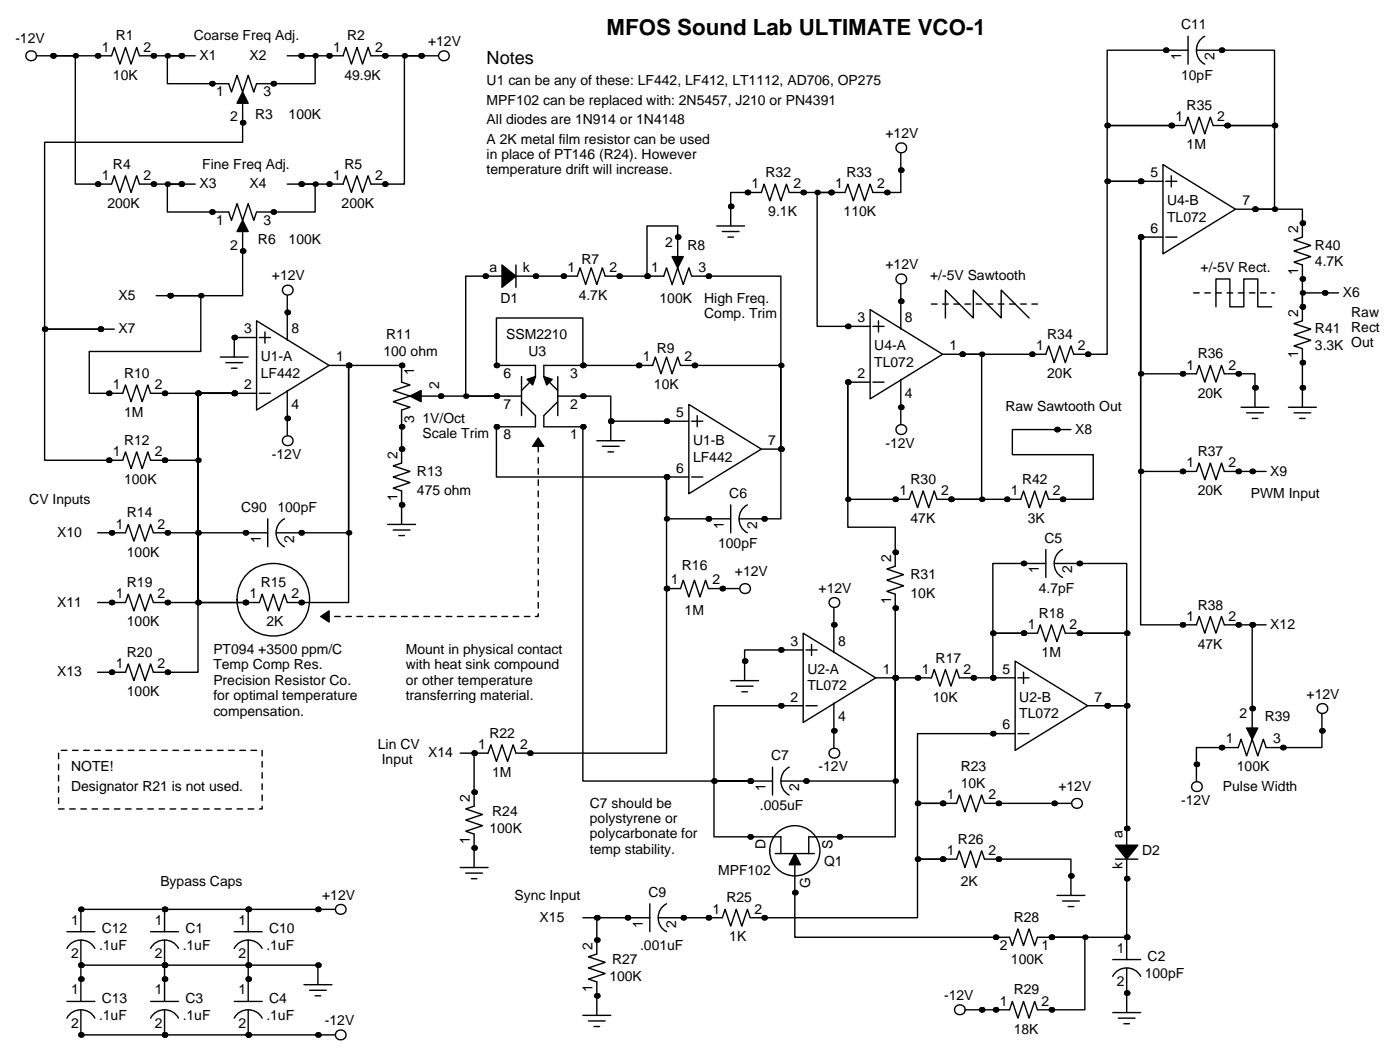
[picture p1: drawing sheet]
<svg xmlns="http://www.w3.org/2000/svg" width="255mm" height="193mm" viewBox="0 0 255 193" stroke-linecap="round" stroke-linejoin="round" font-family="sans-serif">
<g fill="none" stroke="#000" stroke-width=".25">
<path d="M17.8 10.2h-8.1h4v23.3h4.1M27.9 10.2h5.1h-2.5v5h8.1M59.9 10.2h-5h2.5v5h-7.6M70.1 10.2h6.6h-3v23.3h-3.6M212.3 9.1h-10.6v13.8h11.7h-11.7v10.1h6.1h-6.1v31.5h-3.6M222.5 9.1h9.7v13.8h-8.7h8.7v15.2h-3.6h8.6v2.5M27.9 33.5h5.1h-2.5v5.1h11.2l.5 1.5 1-3 1 3 1-3 1 3 .5-1.5h10.7v-5.1h-2.5h5M44.2 22.4v3.5h-36.1v34h10.2h-10.2v23.9h11.7M136.1 35.1h-3v2.5M146.3 35.1h5.1h-2.6v24.3h5.6M164.1 31v4.1h-2.6M44.2 42.2v11.6h-13.2h5.6v10.2h-20.3v7.6h3.5"/>
<path d="M46.7 58.4l13.2 8.1-13.2 8.2zM52.3 56.9v5.1M91.4 50.3h-6.6v21.8h5.6M94 48.3v4M123.4 43.2v-2.1h-5.5v9.2h-7.7l-.5-1.5-1 3-1-3-1 3-1-3-.5 1.5h-11.2M129 50.3h13.2v31.5M172.2 57.9v-5.1l5.1 5.1v-5.1l5.1 5.1v-5.1l5.1 5.1M207.8 43.2v24.9h7.6M207.8 43.2v42.7h7.6M207.8 43.2v70.6h7.6M221.5 55.9v-5.1h2.5v5.1h2.6v-5.1h2.5v5.1h2.5M237.2 50.8v5.1v-2.6h4.1"/>
<path d="M30 71.6h16.7M40.1 65h5.1M41.1 66h3.1M42.2 67.1h1M42.7 71.6h-6.6v12.2h-6.1M42.7 71.6h-6.6v25.4h-5.6M42.7 71.6h-6.6v38.1h-5.6M42.7 71.6h-6.6v50.8h-5.6M42.7 71.6h-6.6v38.1h8.6h-8.6v-12.7h8.6M46.7 61.5h-4v3.5M47.2 71.6h2.1M47.2 61.5h2.1"/>
<path d="M48.3 60.5v2M52.3 71.1v5.1M59.9 66.5h13.3M73.2 77.7v4.1M80.3 72.1h14.7M95 73.2l2.5 2.5v2h-7.1v9.2h31M95 68.6v7.1M101.6 72.1h9.7v4.6M101.6 71.1l-2.5-2.5v-2.1h19.8l.5-1.5 1 3.1 1-3.1 1 3.1 1-3.1 .6 1.5h18.2v15.3M101.6 73.2l-2.5 2.5v2h7.1v64.5h30.5M101.6 68.6v7.1M106.2 66.5v-8.6h-15.8v8.6h7.1v2.1l-2.5 2.5"/>
<path d="M111.3 76.7h10.1M111.3 76.7v3.6M188 64.5h-12.7h3.5v26.4h-5.6h10.2M192.5 78.2h-8.1v4.6h14.7v8.1h-5.6M225.6 68.1h3v2.5M237.2 66v4.6M54.9 97h8.6v-30.5v43.2h-8.6M70.6 95.5h5.1M71.6 96.5h3.1M72.6 97.5h1.1M73.2 91.9v3.6M108.7 80.3h5.1"/>
<path d="M109.7 81.3h3.1M110.7 82.3h1.1M121.4 86.9v7.6h7.6M121.4 86.9v20.3M142.2 81.8v12.7h-3M163.1 90.9h-8.7v-21.3v26.4h8.7v4.6M225.6 85.9h2.5M121.4 107.2v30h-24.9M121.4 107.2h2.6l.5-1.5 1 3 1-3 1 3 1-3 .5 1.5h2.6M142.2 118.4h-6.6v5.6M163.1 110.7v12.7M186.4 102.6h-5.6v12.7h5.6h-5.6v8.1h-6l-.6-1.5-1 3.1-1-3.1-1 3.1-1-3.1-.5 1.5h-6.6"/>
<path d="M196.6 102.6h8.6v12.7h-8.6h8.6v13.2h-3.5h3.5v25.4M225.6 113.8h2.5v15.2M86.4 137.2v9.6l-1.6 .5 3.1 1-3.1 1.1 3.1 1-3.1 1 1.6 .5v6.1M133.1 124h5.1M134.1 125h3.1M135.1 126h1M142.2 128.5h-12.2v13.7h6.7M163.1 123.4v18.8h-16.3M163.1 123.4v29h-10.2M180.8 133.6h-13.7v12.7h4.6M222.5 136.1h-4.6v3.1M240.8 133.1v3h-7.1"/>
<path d="M83.8 158h5.1M84.8 159h3.1M136.7 142.2h-6.7v10.2h6.7M171.7 146.3h-4.6v10.2h4.6M171.7 156.5h2.5l.6-1.6 1 3.1 1-3.1 1 3.1 1-3.1 .5 1.6h15.8v6.6M171.7 156.5h-4.6v10.6h-27.9M171.7 146.3h2.5l.6-1.5 1 3 1-3 1 3 1-3 .5 1.5h12.7M203.2 156.5h4.1M205.2 156.5v14.2h-16.2l-.5 1.5-1-3-1.1 3-1-3-1 3-.5-1.5h-39.1v-8.1M14.7 165.6h43.2M30 175.8v2.5M45.2 175.8v2.5"/>
<path d="M57.9 175.8h-43.2v2.5M85.9 160h1M114.3 167.1h-5.6v4.1M124.5 167.1h4.5M191.5 170.7h6.1v13.2h-8.6l-.5-1.5-1 3-1.1-3-1 3-1-3-.5 1.5h-5.1M192.5 163.1h5.1M193.5 164.1h3.1M194.6 165.1h1M14.7 188.5h43.2M106.2 184.9h5.1M107.2 185.9h3M108.2 186.9h1"/>
<path d="M108.7 181.4v3.5M202.7 184.4h5.1M203.7 185.4h3.1M204.7 186.4h1M205.2 180.8v3.6"/>
<circle cx="49.8" cy="109.2" r="6.6"/>
</g>
<g fill="#000">
<circle cx="9.7" cy="10.2" r=".51"/>
<circle cx="13.7" cy="10.2" r=".51"/>
<circle cx="17.8" cy="10.2" r=".51"/>
<circle cx="27.9" cy="10.2" r=".51"/>
<circle cx="30.5" cy="10.2" r=".51"/>
<circle cx="33" cy="10.2" r=".51"/>
<circle cx="38.6" cy="15.2" r=".51"/>
<circle cx="49.8" cy="15.2" r=".51"/>
<circle cx="54.9" cy="10.2" r=".51"/>
<circle cx="57.4" cy="10.2" r=".51"/>
<circle cx="59.9" cy="10.2" r=".51"/>
<circle cx="70.1" cy="10.2" r=".51"/>
<circle cx="73.7" cy="10.2" r=".51"/>
<circle cx="76.7" cy="10.2" r=".51"/>
<circle cx="212.3" cy="9.1" r=".51"/>
<circle cx="222.5" cy="9.1" r=".51"/>
<circle cx="17.8" cy="33.5" r=".51"/>
<circle cx="27.9" cy="33.5" r=".51"/>
<circle cx="30.5" cy="33.5" r=".51"/>
<circle cx="33" cy="33.5" r=".51"/>
<circle cx="38.6" cy="38.6" r=".51"/>
<circle cx="44.2" cy="22.4" r=".51"/>
<circle cx="49.8" cy="38.6" r=".51"/>
<circle cx="54.9" cy="33.5" r=".51"/>
<circle cx="57.4" cy="33.5" r=".51"/>
<circle cx="59.9" cy="33.5" r=".51"/>
<circle cx="70.1" cy="33.5" r=".51"/>
<circle cx="133.1" cy="37.6" r=".51"/>
<circle cx="136.1" cy="35.1" r=".51"/>
<circle cx="146.3" cy="35.1" r=".51"/>
<circle cx="148.8" cy="35.1" r=".51"/>
<circle cx="151.4" cy="35.1" r=".51"/>
<circle cx="161.5" cy="35.1" r=".51"/>
<circle cx="164.1" cy="31" r=".51"/>
<circle cx="201.7" cy="22.9" r=".51"/>
<circle cx="201.7" cy="33" r=".51"/>
<circle cx="207.8" cy="33" r=".51"/>
<circle cx="213.4" cy="22.9" r=".51"/>
<circle cx="223.5" cy="22.9" r=".51"/>
<circle cx="228.6" cy="38.1" r=".51"/>
<circle cx="232.2" cy="38.1" r=".51"/>
<circle cx="232.2" cy="22.9" r=".51"/>
<circle cx="8.1" cy="59.9" r=".51"/>
<circle cx="18.3" cy="59.9" r=".51"/>
<circle cx="31" cy="53.8" r=".51"/>
<circle cx="36.6" cy="53.8" r=".51"/>
<circle cx="44.2" cy="45.7" r=".51"/>
<circle cx="52.3" cy="56.9" r=".51"/>
<circle cx="88.4" cy="50.3" r=".51"/>
<circle cx="97.5" cy="50.3" r=".51"/>
<circle cx="102.6" cy="50.3" r=".51"/>
<circle cx="112.8" cy="50.3" r=".51"/>
<circle cx="117.9" cy="50.3" r=".51"/>
<circle cx="123.4" cy="43.2" r=".51"/>
<circle cx="129" cy="50.3" r=".51"/>
<circle cx="154.4" cy="59.4" r=".51"/>
<circle cx="207.8" cy="43.2" r=".51"/>
<circle cx="237.2" cy="55.9" r=".51"/>
<circle cx="237.2" cy="50.8" r=".51"/>
<circle cx="237.2" cy="40.6" r=".51"/>
<circle cx="237.2" cy="53.3" r=".51"/>
<circle cx="241.3" cy="53.3" r=".51"/>
<circle cx="19.8" cy="71.6" r=".51"/>
<circle cx="30" cy="71.6" r=".51"/>
<circle cx="36.1" cy="71.6" r=".51"/>
<circle cx="42.7" cy="61.5" r=".51"/>
<circle cx="42.7" cy="71.6" r=".51"/>
<circle cx="52.3" cy="76.2" r=".51"/>
<circle cx="63.5" cy="66.5" r=".51"/>
<circle cx="73.2" cy="66.5" r=".51"/>
<circle cx="73.2" cy="77.7" r=".51"/>
<circle cx="80.3" cy="72.1" r=".51"/>
<circle cx="84.8" cy="72.1" r=".51"/>
<circle cx="90.4" cy="72.1" r=".51"/>
<circle cx="90.4" cy="77.7" r=".51"/>
<circle cx="90.4" cy="66.5" r=".51"/>
<circle cx="106.2" cy="72.1" r=".51"/>
<circle cx="106.2" cy="66.5" r=".51"/>
<circle cx="106.2" cy="77.7" r=".51"/>
<circle cx="111.3" cy="76.7" r=".51"/>
<circle cx="116.3" cy="66.5" r=".51"/>
<circle cx="121.4" cy="76.7" r=".51"/>
<circle cx="126.5" cy="66.5" r=".51"/>
<circle cx="142.2" cy="66.5" r=".51"/>
<circle cx="154.4" cy="69.6" r=".51"/>
<circle cx="175.3" cy="64.5" r=".51"/>
<circle cx="178.8" cy="64.5" r=".51"/>
<circle cx="188" cy="64.5" r=".51"/>
<circle cx="192.5" cy="78.2" r=".51"/>
<circle cx="198.1" cy="64.5" r=".51"/>
<circle cx="207.8" cy="68.1" r=".51"/>
<circle cx="215.4" cy="68.1" r=".51"/>
<circle cx="225.6" cy="68.1" r=".51"/>
<circle cx="228.6" cy="70.6" r=".51"/>
<circle cx="237.2" cy="66" r=".51"/>
<circle cx="237.2" cy="70.6" r=".51"/>
<circle cx="19.8" cy="83.8" r=".51"/>
<circle cx="30" cy="83.8" r=".51"/>
<circle cx="30.5" cy="97" r=".51"/>
<circle cx="36.1" cy="83.8" r=".51"/>
<circle cx="36.1" cy="97" r=".51"/>
<circle cx="44.7" cy="97" r=".51"/>
<circle cx="54.9" cy="97" r=".51"/>
<circle cx="63.5" cy="97" r=".51"/>
<circle cx="73.2" cy="81.8" r=".51"/>
<circle cx="73.2" cy="91.9" r=".51"/>
<circle cx="121.4" cy="86.9" r=".51"/>
<circle cx="121.4" cy="94.5" r=".51"/>
<circle cx="129" cy="94.5" r=".51"/>
<circle cx="139.2" cy="94.5" r=".51"/>
<circle cx="142.2" cy="81.8" r=".51"/>
<circle cx="154.4" cy="90.9" r=".51"/>
<circle cx="163.1" cy="90.9" r=".51"/>
<circle cx="173.2" cy="90.9" r=".51"/>
<circle cx="178.8" cy="90.9" r=".51"/>
<circle cx="183.4" cy="90.9" r=".51"/>
<circle cx="193.5" cy="90.9" r=".51"/>
<circle cx="207.8" cy="85.9" r=".51"/>
<circle cx="215.4" cy="85.9" r=".51"/>
<circle cx="225.6" cy="85.9" r=".51"/>
<circle cx="228.1" cy="85.9" r=".51"/>
<circle cx="30.5" cy="109.7" r=".51"/>
<circle cx="36.1" cy="109.7" r=".51"/>
<circle cx="44.7" cy="109.7" r=".51"/>
<circle cx="54.9" cy="109.7" r=".51"/>
<circle cx="121.4" cy="107.2" r=".51"/>
<circle cx="131.6" cy="107.2" r=".51"/>
<circle cx="142.2" cy="118.4" r=".51"/>
<circle cx="163.1" cy="110.7" r=".51"/>
<circle cx="163.1" cy="100.6" r=".51"/>
<circle cx="180.8" cy="115.3" r=".51"/>
<circle cx="186.4" cy="115.3" r=".51"/>
<circle cx="186.4" cy="102.6" r=".51"/>
<circle cx="196.6" cy="115.3" r=".51"/>
<circle cx="196.6" cy="102.6" r=".51"/>
<circle cx="205.2" cy="115.3" r=".51"/>
<circle cx="215.4" cy="113.8" r=".51"/>
<circle cx="225.6" cy="113.8" r=".51"/>
<circle cx="228.1" cy="113.8" r=".51"/>
<circle cx="30.5" cy="122.4" r=".51"/>
<circle cx="86.4" cy="137.2" r=".51"/>
<circle cx="96.5" cy="137.2" r=".51"/>
<circle cx="135.6" cy="120.4" r=".51"/>
<circle cx="142.2" cy="128.5" r=".51"/>
<circle cx="163.1" cy="123.4" r=".51"/>
<circle cx="167.1" cy="123.4" r=".51"/>
<circle cx="177.3" cy="123.4" r=".51"/>
<circle cx="180.8" cy="133.6" r=".51"/>
<circle cx="180.8" cy="123.4" r=".51"/>
<circle cx="201.7" cy="128.5" r=".51"/>
<circle cx="205.2" cy="128.5" r=".51"/>
<circle cx="217.9" cy="139.2" r=".51"/>
<circle cx="222.5" cy="136.1" r=".51"/>
<circle cx="228.1" cy="129" r=".51"/>
<circle cx="233.7" cy="136.1" r=".51"/>
<circle cx="240.8" cy="133.1" r=".51"/>
<circle cx="86.4" cy="144.3" r=".51"/>
<circle cx="86.4" cy="154.4" r=".51"/>
<circle cx="130" cy="142.2" r=".51"/>
<circle cx="136.7" cy="152.4" r=".51"/>
<circle cx="136.7" cy="142.2" r=".51"/>
<circle cx="146.8" cy="142.2" r=".51"/>
<circle cx="152.9" cy="152.4" r=".51"/>
<circle cx="163.1" cy="142.2" r=".51"/>
<circle cx="167.1" cy="156.5" r=".51"/>
<circle cx="167.1" cy="146.3" r=".51"/>
<circle cx="171.7" cy="146.3" r=".51"/>
<circle cx="171.7" cy="156.5" r=".51"/>
<circle cx="181.9" cy="146.3" r=".51"/>
<circle cx="181.9" cy="156.5" r=".51"/>
<circle cx="192" cy="146.3" r=".51"/>
<circle cx="195.1" cy="159.5" r=".51"/>
<circle cx="205.2" cy="150.9" r=".51"/>
<circle cx="14.7" cy="175.8" r=".51"/>
<circle cx="14.7" cy="178.3" r=".51"/>
<circle cx="14.7" cy="165.6" r=".51"/>
<circle cx="30" cy="175.8" r=".51"/>
<circle cx="30" cy="178.3" r=".51"/>
<circle cx="30" cy="165.6" r=".51"/>
<circle cx="45.2" cy="165.6" r=".51"/>
<circle cx="45.2" cy="175.8" r=".51"/>
<circle cx="45.2" cy="178.3" r=".51"/>
<circle cx="57.9" cy="175.8" r=".51"/>
<circle cx="57.9" cy="165.6" r=".51"/>
<circle cx="108.7" cy="167.1" r=".51"/>
<circle cx="108.7" cy="171.2" r=".51"/>
<circle cx="114.3" cy="167.1" r=".51"/>
<circle cx="124.5" cy="167.1" r=".51"/>
<circle cx="129" cy="167.1" r=".51"/>
<circle cx="139.2" cy="167.1" r=".51"/>
<circle cx="144.8" cy="162.6" r=".51"/>
<circle cx="181.4" cy="170.7" r=".51"/>
<circle cx="191.5" cy="170.7" r=".51"/>
<circle cx="197.6" cy="170.7" r=".51"/>
<circle cx="205.2" cy="170.7" r=".51"/>
<circle cx="205.2" cy="160" r=".51"/>
<circle cx="14.7" cy="188.5" r=".51"/>
<circle cx="30" cy="188.5" r=".51"/>
<circle cx="45.2" cy="188.5" r=".51"/>
<circle cx="57.9" cy="188.5" r=".51"/>
<circle cx="108.7" cy="181.4" r=".51"/>
<circle cx="174.8" cy="183.9" r="1.02"/>
<circle cx="178.8" cy="183.9" r=".51"/>
<circle cx="181.4" cy="183.9" r=".51"/>
<circle cx="191.5" cy="183.9" r=".51"/>
<circle cx="205.2" cy="180.8" r=".51"/>
</g>
<path d="M44.2 40.1l1 2.1h-2zM91.4 48.3l2.6 2-2.6 2zM96 69.1l1.5-.5-.5 1.5zM98 79.8l1.1 1.5h-2.1zM99.1 68.6l1.5 .5-1 1zM58.4 112.3l1.5-1v2zM203.2 153.9h4.1l-2.1 2.6z" fill="#000" stroke="#000" stroke-width=".25"/>
<path d="M169.7 55.4h19.8M217.4 53.3h14.8M58.9 112.3h39.1v-32M10.7 136.7h37.1v10.6h-37.1z" fill="none" stroke="#000" stroke-width=".25" stroke-dasharray="1"/>
<circle cx="174.8" cy="183.9" r=".76" fill="#fff"/>
<path d="M175.8 183.9h3" fill="none" stroke="#000" stroke-width=".25"/>
<g fill="#000">
<circle cx="52.3" cy="80.3" r="1.02"/>
<circle cx="178.8" cy="183.9" r=".51"/>
</g>
<circle cx="52.3" cy="80.3" r=".76" fill="#fff"/>
<path d="M52.3 76.2v3" fill="none" stroke="#000" stroke-width=".25"/>
<g fill="#000">
<circle cx="52.3" cy="76.2" r=".51"/>
<circle cx="135.6" cy="107.2" r="1.02"/>
</g>
<circle cx="135.6" cy="107.2" r=".76" fill="#fff"/>
<path d="M131.6 107.2h3M108.7 171.2v2.5l-1.5 .5 3 1.1-3 1 3 1-3 1 1.5 .5v2.6M114.3 167.1h4.1M118.4 164.6v5.1M119.9 167.1h4.6M121.4 164.6a2.88 2.88 0 0 0 0 5.1" fill="none" stroke="#000" stroke-width=".25"/>
<g fill="#000">
<circle cx="5.6" cy="10.2" r="1.02"/>
<circle cx="131.6" cy="107.2" r=".51"/>
<circle cx="108.7" cy="171.2" r=".51"/>
<circle cx="114.3" cy="167.1" r=".51"/>
<circle cx="124.5" cy="167.1" r=".51"/>
<circle cx="108.7" cy="181.4" r=".51"/>
</g>
<circle cx="5.6" cy="10.2" r=".76" fill="#fff"/>
<path d="M6.6 10.2h3.1" fill="none" stroke="#000" stroke-width=".25"/>
<g fill="#000">
<circle cx="9.7" cy="10.2" r=".51"/>
<circle cx="80.8" cy="10.2" r="1.02"/>
</g>
<circle cx="80.8" cy="10.2" r=".76" fill="#fff"/>
<g fill="none" stroke="#000" stroke-width=".25">
<path d="M33 10.2h2.6M52.3 10.2h2.6M76.7 10.2h3.1M17.8 33.5h2.5l.5-1.5 1 3.1 1.1-3.1 1 3.1 1-3.1 .5 1.5h2.5M33 33.5h2.6M52.3 33.5h2.6M59.9 33.5h2.6l.5-1.5 1 3.1 1-3.1 1 3.1 1.1-3.1 .5 1.5h2.5M18.3 59.9h2.5M28.4 53.8h2.6M121.4 76.7h4.1M125.5 73.7l13.2 8.1-13.2 8.1zM126 76.7h2"/>
<path d="M127 75.7v2M17.8 97h2.5M121.4 86.9h4.1M126 86.9h2M138.7 81.8h3.5M17.8 109.7h2.5M186.4 115.3h2.6l.5-1.5 1 3 1-3 1 3 1-3 .6 1.5h2.5M17.8 122.4h2.5M83.8 137.2h5.1l.5-1.6 1 3.1 1-3.1 1.1 3.1 1-3.1 .5 1.6h2.5"/>
</g>
<g fill="#000">
<circle cx="33" cy="10.2" r=".51"/>
<circle cx="54.9" cy="10.2" r=".51"/>
<circle cx="76.7" cy="10.2" r=".51"/>
<circle cx="17.8" cy="33.5" r=".51"/>
<circle cx="27.9" cy="33.5" r=".51"/>
<circle cx="33" cy="33.5" r=".51"/>
<circle cx="54.9" cy="33.5" r=".51"/>
<circle cx="59.9" cy="33.5" r=".51"/>
<circle cx="70.1" cy="33.5" r=".51"/>
<circle cx="18.3" cy="59.9" r=".51"/>
<circle cx="31" cy="53.8" r=".51"/>
<circle cx="121.4" cy="76.7" r=".51"/>
<circle cx="164.1" cy="78.2" r="1.02"/>
<circle cx="20.3" cy="97" r=".51"/>
<circle cx="121.4" cy="86.9" r=".51"/>
<circle cx="142.2" cy="81.8" r=".51"/>
<circle cx="20.3" cy="109.7" r=".51"/>
<circle cx="186.4" cy="115.3" r=".51"/>
<circle cx="196.6" cy="115.3" r=".51"/>
<circle cx="20.3" cy="122.4" r=".51"/>
<circle cx="86.4" cy="137.2" r=".51"/>
<circle cx="96.5" cy="137.2" r=".51"/>
</g>
<circle cx="164.1" cy="78.2" r=".76" fill="#fff"/>
<path d="M136.1 35.1h2.6l.5-1.6 1 3.1 1-3.1 1 3.1 1.1-3.1 .5 1.6h2.5M164.1 74.2v3M73.2 81.8v2.5l-1.6 .5 3.1 1.1-3.1 1 3.1 1-3.1 1 1.6 .5v2.5M129 167.1h2.6l.5-1.5 1 3.1 1-3.1 1 3.1 1-3.1 .6 1.5h2.5" fill="none" stroke="#000" stroke-width=".25"/>
<g fill="#000">
<circle cx="136.1" cy="35.1" r=".51"/>
<circle cx="146.3" cy="35.1" r=".51"/>
<circle cx="52.3" cy="52.8" r="1.02"/>
<circle cx="164.1" cy="74.2" r=".51"/>
<circle cx="73.2" cy="81.8" r=".51"/>
<circle cx="73.2" cy="91.9" r=".51"/>
<circle cx="129" cy="167.1" r=".51"/>
<circle cx="139.2" cy="167.1" r=".51"/>
</g>
<circle cx="52.3" cy="52.8" r=".76" fill="#fff"/>
<g fill="none" stroke="#000" stroke-width=".25">
<path d="M38.6 15.2h3.1l.5 1.6 1-3.1 1 3.1 1-3.1 1 3.1 .5-1.6h3.1M44.2 18.8v3.6M133.1 37.6v3.5M151.4 35.1h2.5l.5-1.6 1 3.1 1.1-3.1 1 3.1 1-3.1 .5 1.6h2.5M52.3 53.8v3.1M130.6 41.1h5M131.6 42.2h3M132.6 43.2h1M241.3 53.3h2.5M188 64.5h2.5l.5-1.5 1 3 1-3 1.1 3 1-3 .5 1.5h2.5M215.4 68.1h2.5l.5-1.6 1.1 3.1 1-3.1 1 3.1 1-3.1 .5 1.6h2.6M215.4 85.9h2.5l.5-1.6 1.1 3.1 1-3.1 1 3.1 1-3.1 .5 1.6h2.6"/>
<path d="M228.1 85.9h2.5M215.4 113.8h2.5l.5-1.5 1.1 3 1-3 1 3 1-3 .5 1.5h2.6M228.1 113.8h2.5M222.5 136.1h3.1l.5-1.5 1 3.1 1-3.1 1 3.1 1-3.1 .5 1.5h3.1M228.1 129v3.6"/>
</g>
<g fill="#000">
<circle cx="38.6" cy="15.2" r=".51"/>
<circle cx="49.8" cy="15.2" r=".51"/>
<circle cx="44.2" cy="22.4" r=".51"/>
<circle cx="133.1" cy="37.6" r=".51"/>
<circle cx="151.4" cy="35.1" r=".51"/>
<circle cx="161.5" cy="35.1" r=".51"/>
<circle cx="52.3" cy="56.9" r=".51"/>
<circle cx="241.3" cy="53.3" r=".51"/>
<circle cx="188" cy="64.5" r=".51"/>
<circle cx="198.1" cy="64.5" r=".51"/>
<circle cx="215.4" cy="68.1" r=".51"/>
<circle cx="225.6" cy="68.1" r=".51"/>
<circle cx="215.4" cy="85.9" r=".51"/>
<circle cx="225.6" cy="85.9" r=".51"/>
<circle cx="228.1" cy="85.9" r=".51"/>
<circle cx="151.9" cy="109.7" r="1.02"/>
<circle cx="215.4" cy="113.8" r=".51"/>
<circle cx="225.6" cy="113.8" r=".51"/>
<circle cx="228.1" cy="113.8" r=".51"/>
<circle cx="222.5" cy="136.1" r=".51"/>
<circle cx="228.1" cy="129" r=".51"/>
<circle cx="233.7" cy="136.1" r=".51"/>
</g>
<path d="M44.2 16.8l1 2h-2zM227.1 132.6h2l-1 2z" fill="#000" stroke="#000" stroke-width=".25"/>
<circle cx="151.9" cy="109.7" r=".76" fill="#fff"/>
<path d="M151.9 110.7v3.1" fill="none" stroke="#000" stroke-width=".25"/>
<g fill="#000">
<circle cx="151.9" cy="113.8" r=".51"/>
<circle cx="151.9" cy="137.2" r="1.02"/>
</g>
<circle cx="151.9" cy="137.2" r=".76" fill="#fff"/>
<path d="M151.9 133.1v3" fill="none" stroke="#000" stroke-width=".25"/>
<g fill="#000">
<circle cx="151.9" cy="133.1" r=".51"/>
<circle cx="217.9" cy="143.3" r="1.02"/>
</g>
<circle cx="217.9" cy="143.3" r=".76" fill="#fff"/>
<path d="M226.1 74.2h5M227.1 75.2h3M228.1 76.2h1M228.6 70.6v3.6M234.7 74.2h5.1M235.7 75.2h3.1M236.7 76.2h1M237.2 70.6v3.6M163.1 100.6v2.5l-1.6 .5 3.1 1-3.1 1.1 3.1 1-3.1 1 1.6 .5v2.5M217.9 139.2v3" fill="none" stroke="#000" stroke-width=".25"/>
<g fill="#000">
<circle cx="164.1" cy="26.9" r="1.02"/>
<circle cx="228.6" cy="70.6" r=".51"/>
<circle cx="237.2" cy="70.6" r=".51"/>
<circle cx="163.1" cy="110.7" r=".51"/>
<circle cx="163.1" cy="100.6" r=".51"/>
<circle cx="217.9" cy="139.2" r=".51"/>
</g>
<circle cx="164.1" cy="26.9" r=".76" fill="#fff"/>
<path d="M164.1 27.9v3.1" fill="none" stroke="#000" stroke-width=".25"/>
<g fill="#000">
<circle cx="164.1" cy="31" r=".51"/>
<circle cx="164.1" cy="50.8" r="1.02"/>
</g>
<circle cx="164.1" cy="50.8" r=".76" fill="#fff"/>
<g fill="none" stroke="#000" stroke-width=".25">
<path d="M212.3 9.1h4.1M216.4 6.6v5.1M217.9 9.1h4.6M219.5 6.6a2.88 2.88 0 0 0 0 5.1M213.4 22.9h2.5l.5-1.6 1 3.1 1-3.1 1.1 3.1 1-3.1 .5 1.6h2.5M164.1 51.8v3.1M237.2 40.6v2.6l-1.5 .5 3.1 1-3.1 1 3.1 1-3.1 1.1 1.5 .5v2.5M237.2 55.9v2.5l-1.5 .5 3.1 1-3.1 1.1 3.1 1-3.1 1 1.5 .5v2.5M192.5 78.2h2.6M163.1 90.9h2.5l.5-1.5 1 3.1 1-3.1 1.1 3.1 1-3.1 .5 1.5h2.5M183.4 90.9h2.5l.5-1.5 1.1 3.1 1-3.1 1 3.1 1-3.1 .5 1.5h2.5M136.7 152.4h5.5v3"/>
<path d="M141.2 155.4h7.1M144.8 155.4v7.2M152.9 152.4h-5.6v3M202.7 177.8a2.88 2.88 0 0 1 5.1 0M202.7 174.8h5.1M205.2 170.7v4.1M205.2 176.3v4.5"/>
<circle cx="144.8" cy="154.9" r="4.6"/>
</g>
<g fill="#000">
<circle cx="212.3" cy="9.1" r=".51"/>
<circle cx="222.5" cy="9.1" r=".51"/>
<circle cx="213.4" cy="22.9" r=".51"/>
<circle cx="223.5" cy="22.9" r=".51"/>
<circle cx="164.1" cy="54.9" r=".51"/>
<circle cx="237.2" cy="55.9" r=".51"/>
<circle cx="237.2" cy="50.8" r=".51"/>
<circle cx="237.2" cy="40.6" r=".51"/>
<circle cx="192.5" cy="78.2" r=".51"/>
<circle cx="237.2" cy="66" r=".51"/>
<circle cx="163.1" cy="90.9" r=".51"/>
<circle cx="173.2" cy="90.9" r=".51"/>
<circle cx="183.4" cy="90.9" r=".51"/>
<circle cx="193.5" cy="90.9" r=".51"/>
<circle cx="240.8" cy="129" r="1.02"/>
<circle cx="136.7" cy="152.4" r=".51"/>
<circle cx="152.9" cy="152.4" r=".51"/>
<circle cx="144.8" cy="162.6" r=".51"/>
<circle cx="205.2" cy="170.7" r=".51"/>
<circle cx="205.2" cy="180.8" r=".51"/>
</g>
<path d="M144.8 155.4l1 2.1h-2z" fill="#000" stroke="#000" stroke-width=".25"/>
<circle cx="240.8" cy="129" r=".76" fill="#fff"/>
<path d="M240.8 130v3.1" fill="none" stroke="#000" stroke-width=".25"/>
<g fill="#000">
<circle cx="240.8" cy="133.1" r=".51"/>
<circle cx="196.1" cy="146.3" r="1.02"/>
</g>
<circle cx="196.1" cy="146.3" r=".76" fill="#fff"/>
<path d="M192 146.3h3.1M45.2 178.3v4.1M55.4 179.3h5.1M57.9 175.8v3.5M42.7 185.4a2.88 2.88 0 0 1 5.1 0M42.7 182.4h5.1M45.2 183.9v4.6M56.4 180.3h3M57.4 181.4h1" fill="none" stroke="#000" stroke-width=".25"/>
<g fill="#000">
<circle cx="192" cy="146.3" r=".51"/>
<circle cx="45.2" cy="178.3" r=".51"/>
<circle cx="57.9" cy="175.8" r=".51"/>
<circle cx="62" cy="165.6" r="1.02"/>
<circle cx="45.2" cy="188.5" r=".51"/>
</g>
<circle cx="62" cy="165.6" r=".76" fill="#fff"/>
<path d="M57.9 165.6h3.1" fill="none" stroke="#000" stroke-width=".25"/>
<g fill="#000">
<circle cx="57.9" cy="165.6" r=".51"/>
<circle cx="62" cy="188.5" r="1.02"/>
</g>
<circle cx="62" cy="188.5" r=".76" fill="#fff"/>
<g fill="none" stroke="#000" stroke-width=".25">
<path d="M17.8 10.2h2.5l.5-1.6 1 3.1 1.1-3.1 1 3.1 1-3.1 .5 1.6h2.5M59.9 10.2h2.6l.5-1.6 1 3.1 1-3.1 1 3.1 1.1-3.1 .5 1.6h2.5M207.8 33h4M211.8 30l13.2 8.1-13.2 8.1zM212.3 33h2.1M213.4 32v2M225 38.1h3.6M117.9 50.3h3l.5-1.5 1 3 1-3 1.1 3 1-3 .5 1.5h3M123.4 43.2v3.5M154.4 59.4h4.1M158.5 56.4l13.2 8.1-13.2 8.1zM159 59.4h2"/>
<path d="M160 58.4v2.1M164.1 54.9v5M207.8 43.2h4M212.3 43.2h2.1M19.8 71.6h2.6l.5-1.5 1 3.1 1-3.1 1 3.1 1-3.1 .5 1.5h2.6M73.2 66.5v3.1l1.5 .5-3.1 1 3.1 1-3.1 1.1 3.1 1-1.5 .5v3M76.7 72.1h3.6M154.4 69.6h4.1M159 69.6h2M164.1 69.1v5.1M171.7 64.5h3.6M19.8 83.8h2.6l.5-1.5 1 3 1-3 1 3 1-3 .5 1.5h2.6"/>
<path d="M20.3 97h2.6l.5-1.5 1 3.1 1-3.1 1 3.1 1-3.1 .5 1.5h2.6M44.7 97h4.1M48.8 94.5v5.1M50.3 97h4.6M51.8 94.5a2.88 2.88 0 0 0 0 5.1M129 94.5h4.1M133.1 91.9v5.1M134.6 94.5h4.6M136.1 91.9a2.88 2.88 0 0 0 0 5.1M20.3 109.7h2.6l.5-1.5 1 3.1 1-3.1 1 3.1 1-3.1 .5 1.5h2.6M44.7 109.7h2.5l.6-1.5 1 3.1 1-3.1 1 3.1 1-3.1 .5 1.5h2.6M142.2 118.4h4.1"/>
<path d="M146.3 115.3l13.2 8.1-13.2 8.2zM146.8 118.4h2M147.8 117.3v2.1M151.9 113.8v5.1M186.4 102.6h4.1M190.5 100.1v5.1M192 102.6h4.6M193.5 100.1a2.88 2.88 0 0 0 0 5.1M20.3 122.4h2.6l.5-1.5 1 3.1 1-3.1 1 3.1 1-3.1 .5 1.5h2.6M140.7 139.7v5.1M142.2 128.5h4.1M143.8 139.7a2.88 2.88 0 0 0 0 5.1"/>
<path d="M146.8 128.5h2M151.9 128v5.1M159.5 123.4h3.6M180.8 123.4h4.1M180.8 133.6h4.1M184.9 120.4l13.2 8.1-13.2 8.2zM185.4 123.4h2.1M185.4 133.6h2.1M186.4 122.4v2.1M198.1 128.5h3.6M136.7 142.2h4M142.2 142.2h4.6"/>
<path d="M12.2 172.7a2.88 2.88 0 0 1 5.1 0M12.2 169.7h5.1M14.7 165.6v4.1M14.7 171.2v4.6M14.7 178.3v4.1M27.4 172.7a2.88 2.88 0 0 1 5.1 0M27.4 169.7h5.1M30 165.6v4.1M30 171.2v4.6M30 178.3v4.1M42.7 172.7a2.88 2.88 0 0 1 5.1 0M42.7 169.7h5.1"/>
<path d="M45.2 165.6v4.1M45.2 171.2v4.6M106.2 167.1h2.5M12.2 185.4a2.88 2.88 0 0 1 5.1 0M12.2 182.4h5.1M14.7 183.9v4.6M27.4 185.4a2.88 2.88 0 0 1 5.1 0M27.4 182.4h5.1M30 183.9v4.6M57.9 188.5h3.1"/>
</g>
<g fill="#000">
<circle cx="17.8" cy="10.2" r=".51"/>
<circle cx="27.9" cy="10.2" r=".51"/>
<circle cx="59.9" cy="10.2" r=".51"/>
<circle cx="70.1" cy="10.2" r=".51"/>
<circle cx="207.8" cy="33" r=".51"/>
<circle cx="228.6" cy="38.1" r=".51"/>
<circle cx="117.9" cy="50.3" r=".51"/>
<circle cx="123.4" cy="43.2" r=".51"/>
<circle cx="129" cy="50.3" r=".51"/>
<circle cx="154.4" cy="59.4" r=".51"/>
<circle cx="164.1" cy="54.9" r=".51"/>
<circle cx="207.8" cy="43.2" r=".51"/>
<circle cx="19.8" cy="71.6" r=".51"/>
<circle cx="30" cy="71.6" r=".51"/>
<circle cx="73.2" cy="66.5" r=".51"/>
<circle cx="73.2" cy="77.7" r=".51"/>
<circle cx="80.3" cy="72.1" r=".51"/>
<circle cx="154.4" cy="69.6" r=".51"/>
<circle cx="164.1" cy="74.2" r=".51"/>
<circle cx="175.3" cy="64.5" r=".51"/>
<circle cx="19.8" cy="83.8" r=".51"/>
<circle cx="20.3" cy="97" r=".51"/>
<circle cx="30" cy="83.8" r=".51"/>
<circle cx="30.5" cy="97" r=".51"/>
<circle cx="44.7" cy="97" r=".51"/>
<circle cx="54.9" cy="97" r=".51"/>
<circle cx="129" cy="94.5" r=".51"/>
<circle cx="139.2" cy="94.5" r=".51"/>
<circle cx="20.3" cy="109.7" r=".51"/>
<circle cx="30.5" cy="109.7" r=".51"/>
<circle cx="44.7" cy="109.7" r=".51"/>
<circle cx="54.9" cy="109.7" r=".51"/>
<circle cx="142.2" cy="118.4" r=".51"/>
<circle cx="151.9" cy="113.8" r=".51"/>
<circle cx="186.4" cy="102.6" r=".51"/>
<circle cx="196.6" cy="102.6" r=".51"/>
<circle cx="20.3" cy="122.4" r=".51"/>
<circle cx="30.5" cy="122.4" r=".51"/>
<circle cx="142.2" cy="128.5" r=".51"/>
<circle cx="151.9" cy="133.1" r=".51"/>
<circle cx="163.1" cy="123.4" r=".51"/>
<circle cx="180.8" cy="133.6" r=".51"/>
<circle cx="180.8" cy="123.4" r=".51"/>
<circle cx="201.7" cy="128.5" r=".51"/>
<circle cx="136.7" cy="142.2" r=".51"/>
<circle cx="146.8" cy="142.2" r=".51"/>
<circle cx="14.7" cy="175.8" r=".51"/>
<circle cx="14.7" cy="178.3" r=".51"/>
<circle cx="14.7" cy="165.6" r=".51"/>
<circle cx="30" cy="175.8" r=".51"/>
<circle cx="30" cy="178.3" r=".51"/>
<circle cx="30" cy="165.6" r=".51"/>
<circle cx="45.2" cy="175.8" r=".51"/>
<circle cx="45.2" cy="165.6" r=".51"/>
<circle cx="108.7" cy="167.1" r=".51"/>
<circle cx="14.7" cy="188.5" r=".51"/>
<circle cx="30" cy="188.5" r=".51"/>
<circle cx="57.9" cy="188.5" r=".51"/>
</g>
<path d="M122.4 46.7h2.1l-1.1 2.1zM74.7 72.1l2-1v2.1z" fill="#000" stroke="#000" stroke-width=".25"/>
<text font-size="4.1" x="110.5" y="6.3">MFOS Sound Lab ULTIMATE VCO-1</text>
<text font-size="3.3" x="88.6" y="11.7">Notes</text>
<g font-size="2.5">
<text x="215.1" y="5.3">C11</text>
<text x="2.8" y="7.9">-12V</text>
<text x="18.5" y="9.4">1</text>
<text x="21.1" y="7.4">R1</text>
<text x="26.2" y="9.4">2</text>
<text x="35.3" y="7.4">Coarse Freq Adj.</text>
<text x="36.3" y="10.9">X1</text>
<text x="45.5" y="10.9">X2</text>
<text x="60.7" y="9.4">1</text>
<text x="63.2" y="7.4">R2</text>
<text x="68.3" y="9.4">2</text>
<text x="78" y="8.4">+12V</text>
<text x="215.1" y="10.9" transform="rotate(-90 215.1 10.9)">1</text>
<text x="221.2" y="10.9" transform="rotate(-90 221.2 10.9)">2</text>
<text x="20.6" y="14.5">10K</text>
<text x="39.4" y="17.5">1</text>
<text x="48" y="17.5">3</text>
<text x="62.7" y="14.5">49.9K</text>
<text x="88.6" y="15.5">U1 can be any of these: LF442, LF412, LT1112, AD706, OP275</text>
<text x="215.1" y="14.5">10pF</text>
<text x="41.9" y="22.1">2</text>
<text x="46.5" y="21.6">R3</text>
<text x="52.6" y="21.6">100K</text>
<text x="88.6" y="22.6">All diodes are 1N914 or 1N4148</text>
<text x="88.6" y="19.1">MPF102 can be replaced with: 2N5457, J210 or PN4391</text>
<text x="214.1" y="22.1">1</text>
<text x="216.2" y="20.1">R35</text>
<text x="221.7" y="22.1">2</text>
<text x="88.6" y="26.2">A 2K metal film resistor can be used</text>
<text x="88.6" y="29">in place of PT146 (R24). However</text>
<text x="161.3" y="25.1">+12V</text>
<text x="216.2" y="27.2">1M</text>
<text x="18.5" y="32.8">1</text>
<text x="20.6" y="30.7">R4</text>
<text x="26.2" y="32.8">2</text>
<text x="36.3" y="34.3">X3</text>
<text x="36.8" y="30.7">Fine Freq Adj.</text>
<text x="45.5" y="34.3">X4</text>
<text x="60.7" y="32.8">1</text>
<text x="62.7" y="30.7">R5</text>
<text x="68.3" y="32.8">2</text>
<text x="88.6" y="31.7">temperature drift will increase.</text>
<text x="136.9" y="34.3">1</text>
<text x="139.4" y="32.3">R32</text>
<text x="144.5" y="34.3">2</text>
<text x="152.1" y="34.3">1</text>
<text x="154.2" y="32.3">R33</text>
<text x="159.8" y="34.3">2</text>
<text x="209.5" y="32.3">5</text>
<text x="19.6" y="37.8">200K</text>
<text x="39.4" y="40.9">1</text>
<text x="48" y="40.9">3</text>
<text x="62.2" y="37.8">200K</text>
<text x="140" y="39.4">9.1K</text>
<text x="153.7" y="39.4">110K</text>
<text x="212.6" y="37.3">U4-B</text>
<text x="212.6" y="40.4">TL072</text>
<text x="226.3" y="37.3">7</text>
<text x="41.9" y="45.5">2</text>
<text x="47" y="44.5">R6</text>
<text x="52.6" y="44.5">100K</text>
<text x="121.2" y="45">2</text>
<text x="125.2" y="45.5">R8</text>
<text x="209.5" y="42.4">6</text>
<text x="236.5" y="42.4" transform="rotate(-90 236.5 42.4)">2</text>
<text x="239.5" y="45.5">R40</text>
<text x="49.5" y="51.1">+12V</text>
<text x="89.2" y="49.5">a</text>
<text x="95.2" y="49.5">k</text>
<text x="103.4" y="49.5">1</text>
<text x="105.9" y="48">R7</text>
<text x="111" y="49.5">2</text>
<text x="118.6" y="49.5">1</text>
<text x="127.3" y="49.5">3</text>
<text x="161.3" y="49">+12V</text>
<text x="169.4" y="51.1">+/-5V Sawtooth</text>
<text x="218.7" y="49.5">+/-5V Rect.</text>
<text x="236.5" y="50" transform="rotate(-90 236.5 50)">1</text>
<text x="239.5" y="48.5">4.7K</text>
<text x="21.6" y="54.6">X5</text>
<text x="91.2" y="55.1">D1</text>
<text x="105.4" y="54.6">4.7K</text>
<text x="120.1" y="55.1">100K</text>
<text x="128.3" y="55.1">High Freq.</text>
<text x="128.3" y="57.9">Comp. Trim</text>
<text x="156.2" y="58.7">3</text>
<text x="164.8" y="58.7">8</text>
<text x="236.5" y="57.7" transform="rotate(-90 236.5 57.7)">2</text>
<text x="244.6" y="54.1">X6</text>
<text x="246.1" y="57.7">Raw</text>
<text x="21.6" y="60.7">X7</text>
<text x="44.5" y="60.7">3</text>
<text x="47.5" y="65.8">U1-A</text>
<text x="53.1" y="60.7">8</text>
<text x="61.2" y="65.8">1</text>
<text x="69.9" y="64.8">100 ohm</text>
<text x="70.4" y="61.7">R11</text>
<text x="92.2" y="61.7">SSM2210</text>
<text x="96.3" y="64.8">U3</text>
<text x="117.1" y="65.8">1</text>
<text x="119.6" y="64.3">R9</text>
<text x="124.7" y="65.8">2</text>
<text x="159.3" y="63.8">U4-A</text>
<text x="173" y="63.8">1</text>
<text x="188.7" y="63.8">1</text>
<text x="190.8" y="61.7">R34</text>
<text x="196.3" y="63.8">2</text>
<text x="218.2" y="65.3">R36</text>
<text x="236.5" y="65.3" transform="rotate(-90 236.5 65.3)">1</text>
<text x="239.5" y="60.7">R41</text>
<text x="239.5" y="63.8">3.3K Out</text>
<text x="246.1" y="60.5">Rect</text>
<text x="20.6" y="70.9">1</text>
<text x="22.6" y="68.8">R10</text>
<text x="28.2" y="70.9">2</text>
<text x="44.5" y="70.9">2</text>
<text x="47.5" y="68.8">LF442</text>
<text x="75.4" y="68.3" transform="rotate(-90 75.4 68.3)">1</text>
<text x="80" y="70.9" transform="rotate(-90 80 70.9)">2</text>
<text x="91.7" y="68.8">6</text>
<text x="103.9" y="68.8">3</text>
<text x="119.1" y="70.9">10K</text>
<text x="156.2" y="68.8">2</text>
<text x="159.3" y="66.8">TL072</text>
<text x="190.8" y="68.8">20K</text>
<text x="216.2" y="67.3">1</text>
<text x="223.8" y="67.3">2</text>
<text x="22.6" y="75.9">1M</text>
<text x="53.1" y="74.4">4</text>
<text x="75.4" y="77" transform="rotate(-90 75.4 77)">3</text>
<text x="77" y="77">1V/Oct</text>
<text x="91.7" y="74.4">7</text>
<text x="103.9" y="74.4">2</text>
<text x="123.2" y="75.9">5</text>
<text x="164.8" y="72.4">4</text>
<text x="183.1" y="74.9">Raw Sawtooth Out</text>
<text x="218.2" y="72.4">20K</text>
<text x="20.6" y="83.1">1</text>
<text x="22.6" y="81">R12</text>
<text x="28.2" y="83.1">2</text>
<text x="49.5" y="83.6">-12V</text>
<text x="72.4" y="83.6" transform="rotate(-90 72.4 83.6)">2</text>
<text x="77" y="79.8">Scale Trim</text>
<text x="91.7" y="80">8</text>
<text x="103.9" y="80">1</text>
<text x="126.2" y="81">U1-B</text>
<text x="140" y="81">7</text>
<text x="161.3" y="81.5">-12V</text>
<text x="195.8" y="79">X8</text>
<text x="218.2" y="83.1">R37</text>
<text x="22.6" y="88.1">100K</text>
<text x="75.9" y="86.6">R13</text>
<text x="123.2" y="86.1">6</text>
<text x="126.2" y="84.1">LF442</text>
<text x="165.9" y="88.1">R30</text>
<text x="186.2" y="88.1">R42</text>
<text x="216.2" y="85.1">1</text>
<text x="223.8" y="85.1">2</text>
<text x="231.4" y="86.6">X9</text>
<text x="5.3" y="91.7">CV Inputs</text>
<text x="23.1" y="94.2">R14</text>
<text x="43.9" y="93.2">C90</text>
<text x="50.5" y="93.2">100pF</text>
<text x="72.4" y="91.2" transform="rotate(-90 72.4 91.2)">1</text>
<text x="75.9" y="90.2">475 ohm</text>
<text x="132.8" y="90.7">C6</text>
<text x="163.8" y="90.2">1</text>
<text x="165.9" y="95.2">47K</text>
<text x="171.5" y="90.2">2</text>
<text x="184.1" y="90.2">1</text>
<text x="187.2" y="95.2">3K</text>
<text x="191.8" y="90.2">2</text>
<text x="218.2" y="90.2">20K</text>
<text x="227.8" y="90.7">PWM Input</text>
<text x="10.4" y="97.8">X10</text>
<text x="21.1" y="96.3">1</text>
<text x="23.1" y="101.3">100K</text>
<text x="28.7" y="96.3">2</text>
<text x="47.5" y="98.8" transform="rotate(-90 47.5 98.8)">1</text>
<text x="53.6" y="98.8" transform="rotate(-90 53.6 98.8)">2</text>
<text x="130.8" y="99.8">100pF</text>
<text x="131.8" y="96.3" transform="rotate(-90 131.8 96.3)">1</text>
<text x="137.9" y="96.3" transform="rotate(-90 137.9 96.3)">2</text>
<text x="190.2" y="98.8">C5</text>
<text x="23.1" y="106.9">R19</text>
<text x="47.5" y="106.9">R15</text>
<text x="122.2" y="106.4">1</text>
<text x="124.2" y="103.9">R16</text>
<text x="129.8" y="106.4">2</text>
<text x="133.9" y="104.9">+12V</text>
<text x="149.1" y="107.9">+12V</text>
<text x="162.3" y="102.4" transform="rotate(-90 162.3 102.4)">2</text>
<text x="165.9" y="105.4">R31</text>
<text x="189.2" y="104.4" transform="rotate(-90 189.2 104.4)">1</text>
<text x="189.2" y="107.9">4.7pF</text>
<text x="195.3" y="104.4" transform="rotate(-90 195.3 104.4)">2</text>
<text x="10.4" y="110.5">X11</text>
<text x="21.1" y="109">1</text>
<text x="28.7" y="109">2</text>
<text x="45.5" y="109">1</text>
<text x="53.1" y="109">2</text>
<text x="124.7" y="112">1M</text>
<text x="162.3" y="110" transform="rotate(-90 162.3 110)">1</text>
<text x="165.9" y="109">10K</text>
<text x="189.2" y="112.5">R18</text>
<text x="216.2" y="113">1</text>
<text x="218.2" y="111">R38</text>
<text x="223.8" y="113">2</text>
<text x="23.1" y="119.6">R20</text>
<text x="23.1" y="114">100K</text>
<text x="38.9" y="119.1">PT094 +3500 ppm/C</text>
<text x="48.5" y="114">2K</text>
<text x="73.9" y="119.1">Mount in physical contact</text>
<text x="144" y="117.6">3</text>
<text x="152.7" y="117.6">8</text>
<text x="187.2" y="114.6">1</text>
<text x="189.7" y="119.6">1M</text>
<text x="194.8" y="114.6">2</text>
<text x="218.2" y="118.1">47K</text>
<text x="231.4" y="114.6">X12</text>
<text x="10.4" y="123.2">X13</text>
<text x="21.1" y="121.7">1</text>
<text x="28.7" y="121.7">2</text>
<text x="38.9" y="121.9">Temp Comp Res.</text>
<text x="38.9" y="124.7">Precision Resistor Co.</text>
<text x="73.9" y="121.9">with heat sink compound</text>
<text x="73.9" y="124.7">or other temperature</text>
<text x="147.1" y="122.7">U2-A</text>
<text x="147.1" y="125.7">TL072</text>
<text x="160.8" y="122.7">1</text>
<text x="167.9" y="122.7">1</text>
<text x="170.4" y="120.6">R17</text>
<text x="175.5" y="122.7">2</text>
<text x="182.6" y="122.7">5</text>
<text x="23.1" y="126.7">100K</text>
<text x="38.9" y="127.5">for optimal temperature</text>
<text x="38.9" y="130.3">compensation.</text>
<text x="73.9" y="127.5">transferring material.</text>
<text x="144" y="127.8">2</text>
<text x="152.7" y="131.3">4</text>
<text x="169.9" y="127.8">10K</text>
<text x="185.7" y="127.8">U2-B</text>
<text x="185.7" y="130.8">TL072</text>
<text x="199.4" y="127.8">7</text>
<text x="225.8" y="130.8">2</text>
<text x="230.4" y="131.3">R39</text>
<text x="238" y="127.3">+12V</text>
<text x="68.8" y="136.4">Lin CV</text>
<text x="78" y="137.9">X14</text>
<text x="87.1" y="136.4">1</text>
<text x="89.2" y="134.4">R22</text>
<text x="94.7" y="136.4">2</text>
<text x="182.6" y="132.8">6</text>
<text x="223.3" y="135.4">1</text>
<text x="231.9" y="135.4">3</text>
<text x="13" y="140.5">NOTE!</text>
<text x="69.5" y="139.2">Input</text>
<text x="89.7" y="141.5">1M</text>
<text x="140.5" y="138.4">C7</text>
<text x="149.1" y="140.5">-12V</text>
<text x="175" y="140.5">R23</text>
<text x="175" y="143.5">10K</text>
<text x="225.3" y="140.5">100K</text>
<text x="13" y="144">Designator R21 is not used.</text>
<text x="85.6" y="146.1" transform="rotate(-90 85.6 146.1)">2</text>
<text x="89.7" y="148.6">R24</text>
<text x="107.4" y="147.1">C7 should be</text>
<text x="107.4" y="149.9">polystyrene or</text>
<text x="138.4" y="147.6">.005uF</text>
<text x="139.4" y="144" transform="rotate(-90 139.4 144)">1</text>
<text x="145.5" y="144" transform="rotate(-90 145.5 144)">2</text>
<text x="172.5" y="145.5">1</text>
<text x="180.1" y="145.5">2</text>
<text x="192.8" y="144">+12V</text>
<text x="215.1" y="146.6">-12V</text>
<text x="222.8" y="144">Pulse Width</text>
<text x="85.6" y="153.7" transform="rotate(-90 85.6 153.7)">1</text>
<text x="89.2" y="151.6">100K</text>
<text x="107.4" y="152.7">polycarbonate for</text>
<text x="107.4" y="155.4">temp stability.</text>
<text x="139.4" y="154.7" transform="rotate(-90 139.4 154.7)">D</text>
<text x="151.6" y="154.7" transform="rotate(-90 151.6 154.7)">S</text>
<text x="172.5" y="155.7">1</text>
<text x="174.5" y="153.7">R26</text>
<text x="180.1" y="155.7">2</text>
<text x="204.5" y="152.7" transform="rotate(-90 204.5 152.7)">a</text>
<text x="208" y="155.7">D2</text>
<text x="29.2" y="161.3">Bypass Caps</text>
<text x="130.8" y="159.3">MPF102</text>
<text x="147.6" y="161.8" transform="rotate(-90 147.6 161.8)">G</text>
<text x="150.1" y="157.7">Q1</text>
<text x="175" y="161.3">2K</text>
<text x="204.5" y="158.2" transform="rotate(-90 204.5 158.2)">k</text>
<text x="58.7" y="163.8">+12V</text>
<text x="93.7" y="163.8">Sync Input</text>
<text x="98.3" y="167.9">X15</text>
<text x="118.1" y="163.3">C9</text>
<text x="129.8" y="166.4">1</text>
<text x="132.3" y="164.3">R25</text>
<text x="137.4" y="166.4">2</text>
<text x="184.7" y="167.9">R28</text>
<text x="13" y="168.4">1</text>
<text x="18" y="173">.1uF</text>
<text x="18.5" y="169.9">C12</text>
<text x="28.2" y="168.4">1</text>
<text x="33.3" y="173">.1uF</text>
<text x="33.8" y="169.9">C1</text>
<text x="43.4" y="168.4">1</text>
<text x="48.5" y="173">.1uF</text>
<text x="49" y="169.9">C10</text>
<text x="107.9" y="173" transform="rotate(-90 107.9 173)">2</text>
<text x="116.6" y="173">.001uF</text>
<text x="117.1" y="168.9" transform="rotate(-90 117.1 168.9)">1</text>
<text x="123.2" y="168.9" transform="rotate(-90 123.2 168.9)">2</text>
<text x="132.8" y="171.5">1K</text>
<text x="182.1" y="173">2</text>
<text x="189.7" y="173">1</text>
<text x="203.5" y="173.5">1</text>
<text x="13" y="174.5">2</text>
<text x="28.2" y="174.5">2</text>
<text x="43.4" y="174.5">2</text>
<text x="111" y="178.6">100K</text>
<text x="111.5" y="175.5">R27</text>
<text x="184.1" y="175.5">100K</text>
<text x="203.5" y="179.6">2</text>
<text x="208.5" y="178.1">100pF</text>
<text x="209" y="175">C2</text>
<text x="13" y="181.1">1</text>
<text x="18" y="185.7">.1uF</text>
<text x="18.5" y="182.6">C13</text>
<text x="28.2" y="181.1">1</text>
<text x="33.3" y="185.7">.1uF</text>
<text x="33.8" y="182.6">C3</text>
<text x="43.4" y="181.1">1</text>
<text x="48.5" y="185.7">.1uF</text>
<text x="49" y="182.6">C4</text>
<text x="107.9" y="180.6" transform="rotate(-90 107.9 180.6)">1</text>
<text x="172" y="182.1">-12V</text>
<text x="182.1" y="183.1">1</text>
<text x="184.7" y="181.1">R29</text>
<text x="189.7" y="183.1">2</text>
<text x="13" y="187.2">2</text>
<text x="28.2" y="187.2">2</text>
<text x="43.4" y="187.2">2</text>
<text x="59.2" y="186.7">-12V</text>
<text x="184.7" y="188.2">18K</text>
</g>
</svg>
